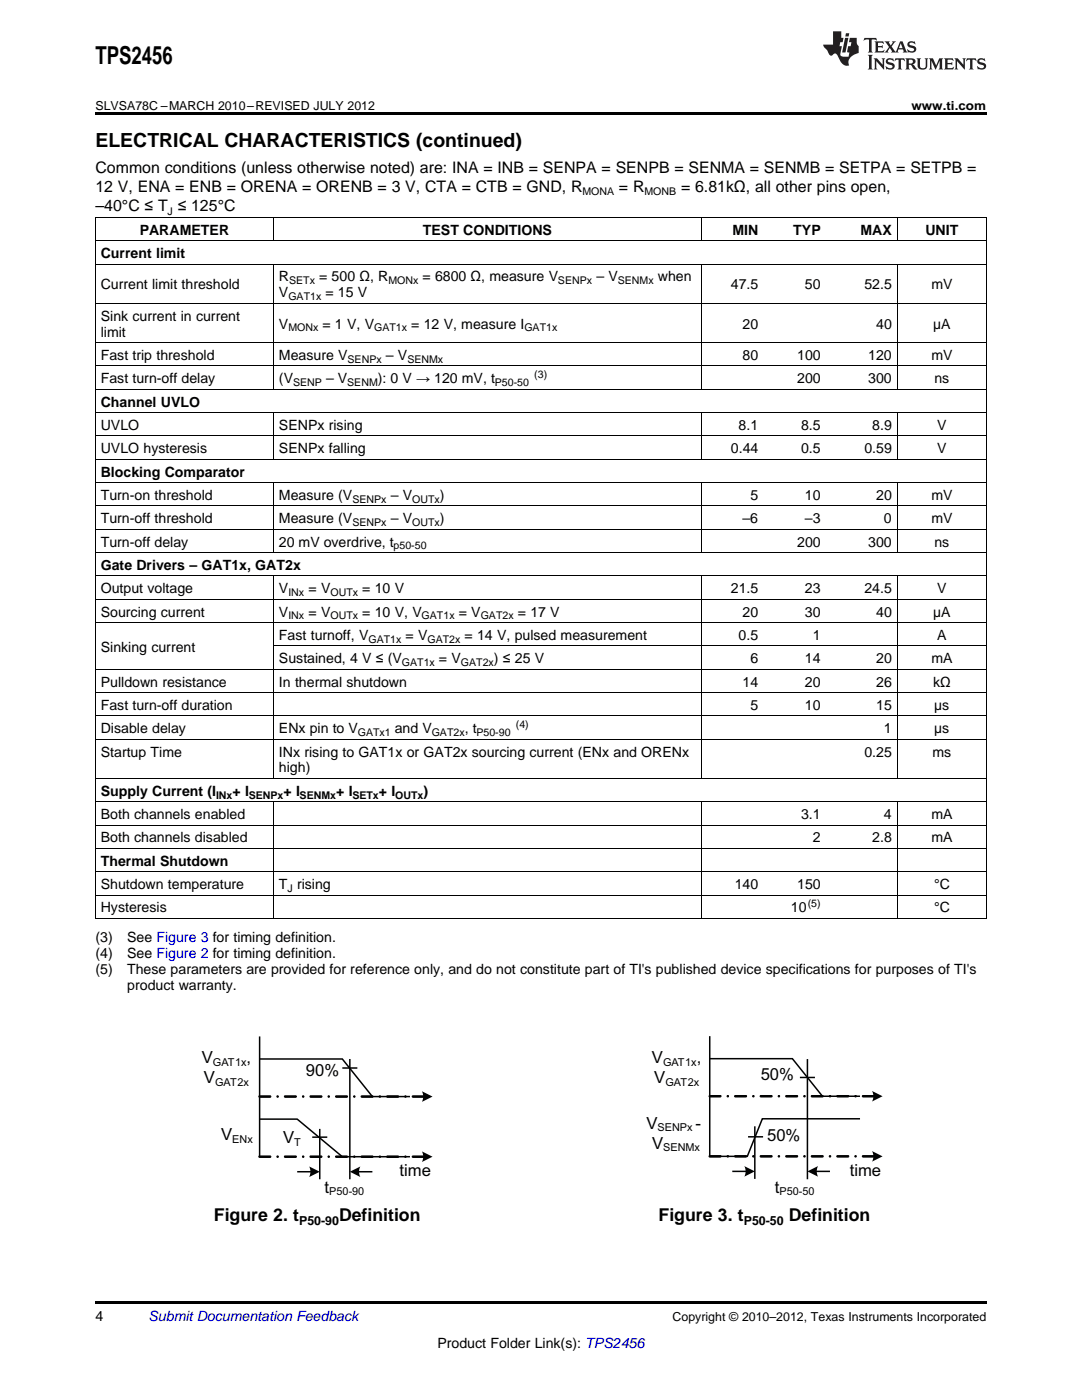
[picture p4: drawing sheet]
<svg xmlns="http://www.w3.org/2000/svg" width="216mm" height="279mm" viewBox="0 0 216 279" stroke-linecap="round" stroke-linejoin="round" font-family="sans-serif">
<path d="M51.8 206.8v24" fill="none" stroke="#010202" stroke-width=".3"/>
<path d="M51.7 230.7h2.3l.1 .1-.2 .2h-2.1l-.1-.1zM55.3 230.8a.15 .15 0 0 1 .2-.1 .15 .15 0 0 1 0 .2l-.2 .1zM56.8 230.7h2.3l.1 .1-.2 .2h-2.1l-.1-.1zM60.4 230.7a.15 .15 0 0 1 .2 .1 .15 .15 0 0 1 0 .2 .15 .15 0 0 1-.2-.1zM61.9 230.7h2.3l.1 .1-.2 .2h-2.1l-.1-.1zM65.5 230.7a.15 .15 0 0 1 .2 .1 .15 .15 0 0 1 0 .2 .15 .15 0 0 1-.2-.1zM67 230.8l2.3-.1 .1 .1-.2 .2h-2.1zM70.6 230.8a.15 .15 0 0 1 .2-.1 .15 .15 0 0 1 0 .2h-.2zM72.1 230.8l2.3-.1 .1 .1-.2 .2h-2.1zM75.7 230.8a.15 .15 0 0 1 .2-.1 .15 .15 0 0 1 0 .2h-.2zM77.2 230.8l2.3-.1 .1 .1-.2 .2h-2.1zM80.8 230.8a.15 .15 0 0 1 .2-.1 .15 .15 0 0 1 0 .2h-.2zM82.3 230.8l2.3-.1 .1 .1-.2 .2h-2.1z" fill-rule="evenodd" fill="#010202"/>
<g fill="none" stroke="#010202" stroke-width=".2">
<path d="M51.7 230.7h2.3l.1 .1-.2 .2h-2.1l-.1-.1zM55.3 230.8a.15 .15 0 0 1 .2-.1 .15 .15 0 0 1 0 .2l-.2 .1zM56.8 230.7h2.3l.1 .1-.2 .2h-2.1l-.1-.1zM60.4 230.7a.15 .15 0 0 1 .2 .1 .15 .15 0 0 1 0 .2 .15 .15 0 0 1-.2-.1zM61.9 230.7h2.3l.1 .1-.2 .2h-2.1l-.1-.1zM65.5 230.7a.15 .15 0 0 1 .2 .1 .15 .15 0 0 1 0 .2 .15 .15 0 0 1-.2-.1zM67 230.8l2.3-.1 .1 .1-.2 .2h-2.1zM70.6 230.8a.15 .15 0 0 1 .2-.1 .15 .15 0 0 1 0 .2h-.2zM72.1 230.8l2.3-.1 .1 .1-.2 .2h-2.1zM75.7 230.8a.15 .15 0 0 1 .2-.1 .15 .15 0 0 1 0 .2h-.2zM77.2 230.8l2.3-.1 .1 .1-.2 .2h-2.1zM80.8 230.8a.15 .15 0 0 1 .2-.1 .15 .15 0 0 1 0 .2h-.2z"/>
<path d="M82.3 230.8l2.3-.1 .1 .1-.2 .2h-2.1z"/>
</g>
<path d="M84.2 229.8l2.1 1-2.1 1.1a2.33 2.33 0 0 0 0-2.1z" fill-rule="evenodd" fill="#010202"/>
<path d="M51.8 211.3h16.5l6 7.5h7.5M51.8 223.3h7.5l9 7.5h13.5" fill="none" stroke="#010202" stroke-width=".3"/>
<path d="M51.7 218.8l2.3-.1 .1 .1-.2 .2h-2.1zM55.3 218.8a.15 .15 0 0 1 .2-.1 .15 .15 0 0 1 0 .2l-.2 .1zM56.8 218.8l2.3-.1 .1 .1-.2 .2h-2.1zM60.4 218.8a.15 .15 0 0 1 .2-.1 .15 .15 0 0 1 0 .2l-.2 .1zM61.9 218.8l2.3-.1 .1 .1-.2 .2h-2.1zM65.5 218.7a.15 .15 0 0 1 .2 .1 .15 .15 0 0 1 0 .2 .15 .15 0 0 1-.2-.1zM67 218.8l2.3-.1 .1 .1-.2 .2h-2.1zM70.6 218.8a.15 .15 0 0 1 .2-.1 .15 .15 0 0 1 0 .2h-.2zM72.1 218.8l2.3-.1 .1 .1-.2 .2h-2.1zM75.7 218.8a.15 .15 0 0 1 .2-.1 .15 .15 0 0 1 0 .2h-.2zM77.2 218.8l2.3-.1 .1 .1-.2 .2h-2.1zM80.8 218.8a.15 .15 0 0 1 .2-.1 .15 .15 0 0 1 0 .2h-.2zM82.3 218.8l2.3-.1 .1 .1-.2 .2h-2.1z" fill-rule="evenodd" fill="#010202"/>
<g fill="none" stroke="#010202" stroke-width=".2">
<path d="M51.7 218.8l2.3-.1 .1 .1-.2 .2h-2.1zM55.3 218.8a.15 .15 0 0 1 .2-.1 .15 .15 0 0 1 0 .2l-.2 .1zM56.8 218.8l2.3-.1 .1 .1-.2 .2h-2.1zM60.4 218.8a.15 .15 0 0 1 .2-.1 .15 .15 0 0 1 0 .2l-.2 .1zM61.9 218.8l2.3-.1 .1 .1-.2 .2h-2.1zM65.5 218.7a.15 .15 0 0 1 .2 .1 .15 .15 0 0 1 0 .2 .15 .15 0 0 1-.2-.1zM67 218.8l2.3-.1 .1 .1-.2 .2h-2.1zM70.6 218.8a.15 .15 0 0 1 .2-.1 .15 .15 0 0 1 0 .2h-.2zM72.1 218.8l2.3-.1 .1 .1-.2 .2h-2.1zM75.7 218.8a.15 .15 0 0 1 .2-.1 .15 .15 0 0 1 0 .2h-.2zM77.2 218.8l2.3-.1 .1 .1-.2 .2h-2.1zM80.8 218.8a.15 .15 0 0 1 .2-.1 .15 .15 0 0 1 0 .2h-.2z"/>
<path d="M82.3 218.8l2.3-.1 .1 .1-.2 .2h-2.1z"/>
</g>
<path d="M84.2 217.8l2.1 1-2.1 1.1a2.33 2.33 0 0 0 0-2.1z" fill-rule="evenodd" fill="#010202"/>
<path d="M68.3 213.1h3M69.8 211.3v24M59.3 233.8h2.9M62.3 226.9h3M63.8 225.3v10" fill="none" stroke="#010202" stroke-width=".3"/>
<path d="M61.7 232.8l2.1 1-2.1 1.1a2.33 2.33 0 0 0 0-2.1z" fill-rule="evenodd" fill="#010202"/>
<path d="M71.4 233.8h2.9" fill="none" stroke="#010202" stroke-width=".3"/>
<path d="M69.8 233.8l2.1-1-.2 .8v.5l.2 .8z" fill-rule="evenodd" fill="#010202"/>
<path d="M141.6 206.8v24" fill="none" stroke="#010202" stroke-width=".3"/>
<path d="M141.5 230.7l2.3-.1 .1 .2-2.3 .1zM145.1 230.7l.2-.1 .1 .2a.15 .15 0 0 1-.2 .1 .15 .15 0 0 1-.1-.2zM146.7 230.6h2.2l.1 .2-2.3 .1-.1-.1zM150.2 230.7l.2-.1v.3h-.2zM151.7 230.7l2.3-.1 .1 .2-2.3 .1zM155.4 230.6l.2 .2a.16 .16 0 0 1-.3 .1 .16 .16 0 0 1 .1-.3zM156.8 230.7l2.3-.1 .1 .2-2.3 .1zM160.4 230.7l.2-.1 .1 .2a.15 .15 0 0 1-.2 .1 .15 .15 0 0 1-.1-.2zM161.9 230.7l2.3-.1 .1 .2-2.3 .1zM165.6 230.6l.2 .2a.16 .16 0 0 1-.3 .1 .16 .16 0 0 1 .1-.3zM167 230.7l2.3-.1 .1 .2-2.3 .1zM170.6 230.7l.2-.1 .1 .2a.15 .15 0 0 1-.2 .1 .15 .15 0 0 1-.1-.2zM172.2 230.6h2.2l.1 .2-2.3 .1-.1-.1z" fill-rule="evenodd" fill="#010202"/>
<g fill="none" stroke="#010202" stroke-width=".2">
<path d="M141.5 230.7l2.3-.1 .1 .2-2.3 .1zM145.1 230.7l.2-.1 .1 .2a.15 .15 0 0 1-.2 .1 .15 .15 0 0 1-.1-.2zM146.7 230.6h2.2l.1 .2-2.3 .1-.1-.1zM150.2 230.7l.2-.1v.3h-.2zM151.7 230.7l2.3-.1 .1 .2-2.3 .1zM155.4 230.6l.2 .2a.16 .16 0 0 1-.3 .1 .16 .16 0 0 1 .1-.3zM156.8 230.7l2.3-.1 .1 .2-2.3 .1zM160.4 230.7l.2-.1 .1 .2a.15 .15 0 0 1-.2 .1 .15 .15 0 0 1-.1-.2zM161.9 230.7l2.3-.1 .1 .2-2.3 .1zM165.6 230.6l.2 .2a.16 .16 0 0 1-.3 .1 .16 .16 0 0 1 .1-.3zM167 230.7l2.3-.1 .1 .2-2.3 .1zM170.6 230.7l.2-.1 .1 .2a.15 .15 0 0 1-.2 .1 .15 .15 0 0 1-.1-.2z"/>
<path d="M172.2 230.6h2.2l.1 .2-2.3 .1-.1-.1z"/>
</g>
<path d="M174 229.7l2.1 1.1-2.1 1 .3-.8-.1-.8z" fill-rule="evenodd" fill="#010202"/>
<path d="M141.6 211.3h16.5l6 7.5h7.5M171.6 223.3h-19.5l-3 7.5h-7.5" fill="none" stroke="#010202" stroke-width=".3"/>
<path d="M141.6 218.6h2.2l.1 .2-2.3 .1-.1-.1zM145.2 218.6l.2 .2a.16 .16 0 0 1-.3 .1 .16 .16 0 0 1 .1-.3zM146.7 218.6h2.2l.1 .2-2.3 .1-.1-.1zM150.2 218.7l.2-.1v.3h-.2zM151.7 218.7l2.3-.1 .1 .2-2.3 .1zM155.4 218.6l.2 .2a.16 .16 0 0 1-.3 .1 .16 .16 0 0 1 .1-.3zM156.8 218.7l2.3-.1 .1 .2-2.3 .1zM160.5 218.6l.2 .2a.16 .16 0 0 1-.3 .1 .16 .16 0 0 1 .1-.3zM161.9 218.7l2.3-.1 .1 .2-2.3 .1zM165.6 218.6l.2 .2a.16 .16 0 0 1-.3 .1 .16 .16 0 0 1 .1-.3zM167 218.7l2.3-.1 .1 .2-2.3 .1zM170.6 218.7l.2-.1 .1 .2a.15 .15 0 0 1-.2 .1 .15 .15 0 0 1-.1-.2zM172.2 218.6h2.2l.1 .2-2.3 .1-.1-.1z" fill-rule="evenodd" fill="#010202"/>
<g fill="none" stroke="#010202" stroke-width=".2">
<path d="M141.6 218.6h2.2l.1 .2-2.3 .1-.1-.1zM145.2 218.6l.2 .2a.16 .16 0 0 1-.3 .1 .16 .16 0 0 1 .1-.3zM146.7 218.6h2.2l.1 .2-2.3 .1-.1-.1zM150.2 218.7l.2-.1v.3h-.2zM151.7 218.7l2.3-.1 .1 .2-2.3 .1zM155.4 218.6l.2 .2a.16 .16 0 0 1-.3 .1 .16 .16 0 0 1 .1-.3zM156.8 218.7l2.3-.1 .1 .2-2.3 .1zM160.5 218.6l.2 .2a.16 .16 0 0 1-.3 .1 .16 .16 0 0 1 .1-.3zM161.9 218.7l2.3-.1 .1 .2-2.3 .1zM165.6 218.6l.2 .2a.16 .16 0 0 1-.3 .1 .16 .16 0 0 1 .1-.3zM167 218.7l2.3-.1 .1 .2-2.3 .1zM170.6 218.7l.2-.1 .1 .2a.15 .15 0 0 1-.2 .1 .15 .15 0 0 1-.1-.2z"/>
<path d="M172.2 218.6h2.2l.1 .2-2.3 .1-.1-.1z"/>
</g>
<path d="M174 217.7l2.1 1.1-2.1 1 .3-.7-.1-.9z" fill-rule="evenodd" fill="#010202"/>
<path d="M159.6 215h3M161.1 211.4v23.9M146.1 233.8h2.9M149.3 226.9h3M150.6 224.8v10.5" fill="none" stroke="#010202" stroke-width=".3"/>
<path d="M148.5 232.7l2.1 1.1-2.1 1 .3-.8-.1-.8z" fill-rule="evenodd" fill="#010202"/>
<path d="M162.7 233.8h2.9" fill="none" stroke="#010202" stroke-width=".3"/>
<path d="M161.1 233.8l2.1-1.1a2.33 2.33 0 0 0 0 2.1z" fill-rule="evenodd" fill="#010202"/>
<g fill="#231f20">
<path d="M172.5 7.6l-.1 .5 .4-.2h.6v.1v2.1l-.2 .4h.9l-.2-.4v-2.1l.1-.1h.5l.5 .2-.2-.5zM174.5 8.3l.2 .3v1.5l-.2 .4h1.8l.2-.6a1.04 1.04 0 0 1-1.3 .2v-.7h.6l.3 .2v-.6l-.3 .2h-.6v-.6l.8-.1 .4 .3-.2-.5zM176.5 8.3l.9 1.1-.9 1.1h.8l-.2-.2 .4-.7 .5 .7-.2 .2h1.5l-.2-.2 .2-.4h.9l.1 .4-.2 .2h1l-.3-.3-.7-1.9h-.5l-.9 2-.8-1 .9-1h-.8l.1 .3-.4 .5-.3-.6 .1-.2zM179.7 8.6l.4 1h-.7zM181.3 8.4a.63 .63 0 0 0-.2 .7 .63 .63 0 0 0 .6 .4l.6 .2 .1 .2a.75 .75 0 0 1-.7 .4 .75 .75 0 0 1-.6-.5l.1 .7 .1-.1a1.11 1.11 0 0 0 1.5-.6 1.13 1.13 0 0 0-1.2-.8l-.1-.4a1.04 1.04 0 0 1 1.2 .2l-.2-.5-.2 .1-.4-.2zM173.2 10.9l.2 .4v2.2l-.2 .4h1l-.3-.4v-2.2l.3-.4zM174.3 11.6l.3 .4v1.5l-.3 .4h.8l-.2-.4v-1.3l1.5 1.7v-1.9l.2-.4h-.7l.2 .4v.9l-1.1-1.3zM177 11.8a.62 .62 0 0 0-.2 .7 .62 .62 0 0 0 .6 .4l.6 .1 .1 .3a.76 .76 0 0 1-.7 .3 .76 .76 0 0 1-.7-.4l.2 .7 .1-.1a1.11 1.11 0 0 0 1.5-.6 1.13 1.13 0 0 0-1.2-.8l-.1-.4a1.04 1.04 0 0 1 1.2 .2l-.2-.6-.2 .1-.5-.1zM178.7 11.6l-.2 .6a.61 .61 0 0 1 .8-.3v1.6l-.2 .4h.9l-.2-.4v-1.6a.63 .63 0 0 1 .7 .3l-.1-.6zM180.6 11.6l.3 .4v1.5l-.3 .4h1l-.2-.2-.1-.8 .6 .2a.76 .76 0 0 0 1.2 .7l-1-1a.58 .58 0 0 0 .6-.5 .58 .58 0 0 0-.5-.6zM181.4 11.9h.1a.45 .45 0 0 1 .5 .1 .45 .45 0 0 1 .1 .5l-.8 .2zM182.9 11.6l.2 .2a2.17 2.17 0 0 0 .3 1.9 .99 .99 0 0 0 1.6-.6v-1.1l.2-.4h-.7l.2 .2a1.92 1.92 0 0 1-.2 1.8 .6 .6 0 0 1-.9-.5v-1.1l.2-.4zM185.4 11.6l.2 .4v1.5l-.2 .4h.7l-.2-.4v-1.4l.8 1.8 .8-1.8v1.4l-.2 .4h.9l-.2-.4v-1.5l.2-.4h-.8l-.6 1.5-.6-1.5zM188.4 11.6l.2 .4v1.5l-.2 .4h1.8l.1-.6a1.04 1.04 0 0 1-1.2 .1v-.6h.5l.4 .2v-.6l-.4 .2h-.5v-.7h.8l.3 .3-.1-.6zM190.5 11.6l.2 .4v1.5l-.2 .4h.7l-.2-.4v-1.3l1.5 1.7v-1.9l.2-.4h-.7l.2 .4v.9l-1.1-1.3zM192.9 11.6l-.1 .6a.61 .61 0 0 1 .7-.3l.1 1.6-.3 .4h1l-.3-.4 .1-1.6a.63 .63 0 0 1 .7 .3l-.1-.6zM195.2 11.8a.62 .62 0 0 0-.2 .7 .62 .62 0 0 0 .6 .4l.6 .1 .1 .3a.76 .76 0 0 1-.7 .3 .76 .76 0 0 1-.6-.4l.1 .7 .1-.1a1.11 1.11 0 0 0 1.6-.6 1.13 1.13 0 0 0-1.3-.8l-.1-.4a1.04 1.04 0 0 1 1.2 .2l-.1-.6-.2 .1-.5-.1z"/>
<path d="M166.2 6.3v2.6h-1.9v.4l.8 .9a.91 .91 0 0 0 1 .8 .56 .56 0 0 1 .5-.3 .56 .56 0 0 1 .5 .3l.4 .8a1.53 1.53 0 0 0 1.9 1.2 1.54 1.54 0 0 1 1-2.1l.9-.3v-1.4a1.52 1.52 0 0 1-.4-1.6h-1.3l-.2 .8h.5l-.2 .8h-.5l-.1 1v.2l.4 .1-.2 .8a1.93 1.93 0 0 1-1.6-.3l.3-1.8h-.5l.2-.8h.4l.2-.8h-.4v-1.3zM168.6 7.6l-.6 2.9h.7l.6-2.9zM168.8 6.6l-.1 .7h.6l.2-.7z"/>
</g>
<path d="M19 22.5h177.8v.5h-177.8zM19 259.7h177.8v.5h-177.8z" fill="#000"/>
<g fill="none" stroke="#000" stroke-width=".2">
<path d="M19 52.7h177.8M19 48.1h177.8M19 43.4h177.8M19.1 43.5v139.9M54.6 43.5v4.6M54.6 52.8v25M139.9 43.5v4.6M139.9 52.8v25M179 43.5v4.6M179 52.8v25M196.8 43.5v139.9M19 77.7h177.8"/>
<path d="M19 73h177.8M19 68.4h177.8M19 60.6h177.8M19 96.3h177.8M19 91.7h177.8M19 87h177.8M19 82.4h177.8M54.6 82.4v9.3M54.6 96.4v13.9M139.9 82.4v9.3M139.9 96.4v13.9M179 82.4v9.3"/>
<path d="M179 96.4v13.9M19 119.6h177.8M19 115h177.8M19 110.3h177.8M19 105.6h177.8M19 101h177.8M54.6 115v40.4M139.9 115v40.4M179 115v40.4M19 138.2h177.8M19 133.6h177.8M19 124.3h177.8"/>
<path d="M54.6 128.9h142.2M19 155.4h177.8M19 147.5h177.8M19 142.9h177.8M19 178.7h177.8M19 174h177.8M19 169.4h177.8M19 164.7h177.8M19 160h177.8M54.6 160.1v23.3M139.9 160.1v23.3M179 160.1v23.3"/>
<path d="M19 183.3h177.8"/>
</g>
<text font-size="4.9" x="19" y="12.8">TPS2456</text>
<text font-size="3.9" x="19" y="29.3">ELECTRICAL CHARACTERISTICS (continued)</text>
<g font-size="3.5">
<text x="42.7" y="243.8">Figure 2. t</text>
<text x="67.7" y="243.8">Definition</text>
<text x="131.4" y="243.8">Figure 3. t</text>
<text x="157.4" y="243.8">Definition</text>
</g>
<g font-size="3.3" fill="#010202">
<text x="40.3" y="212.2">V</text>
<text x="49.2" y="212.2">,</text>
<text x="61.1" y="214.8">90%</text>
<text x="130.1" y="212.2">V</text>
<text x="139" y="212.2">,</text>
<text x="151.8" y="215.5">50%</text>
<text x="40.7" y="216.2">V</text>
<text x="130.5" y="216.2">V</text>
<text x="44.1" y="227.5">V</text>
<text x="129" y="225.3">V</text>
<text x="138.8" y="225.3">-</text>
<text x="153.1" y="227.7">50%</text>
<text x="56.5" y="228.1">V</text>
<text x="130.1" y="229.3">V</text>
<text x="64.8" y="238">t</text>
<text x="79.7" y="234.7">time</text>
<text x="154.6" y="238">t</text>
<text x="169.6" y="234.7">time</text>
</g>
<g font-size="3.2">
<text x="19" y="34.4">Common conditions (unless otherwise noted) are: INA = INB = SENPA = SENPB = SENMA = SENMB = SETPA = SETPB =</text>
<text x="19" y="38.3">12 V, ENA = ENB = ORENA = ORENB = 3 V, CTA = CTB = GND, R</text>
<text x="123.5" y="38.3">= R</text>
<text x="135.9" y="38.3">= 6.81kΩ, all other pins open,</text>
<text x="19" y="42.2">–40°C ≤ T ≤ 125°C</text>
</g>
<g font-size="2.8">
<text x="27.9" y="46.8">PARAMETER</text>
<text x="84.4" y="46.8">TEST CONDITIONS</text>
<text x="146.2" y="46.8">MIN</text>
<text x="158.3" y="46.8">TYP</text>
<text x="171.7" y="46.8">MAX</text>
<text x="184.6" y="46.8">UNIT</text>
<text x="20.1" y="51.5">Current limit</text>
<text x="20.1" y="57.7">Current limit threshold</text>
<text x="55.7" y="56.2">R</text>
<text x="55.7" y="59.3">V</text>
<text x="63.7" y="56.2">= 500 Ω, R</text>
<text x="64.9" y="59.3">= 15 V</text>
<text x="84.3" y="56.2">= 6800 Ω, measure V</text>
<text x="119" y="56.2">– V</text>
<text x="131.3" y="56.2">when</text>
<text x="145.8" y="57.7">47.5</text>
<text x="160.6" y="57.7">50</text>
<text x="172.5" y="57.7">52.5</text>
<text x="185.8" y="57.7">mV</text>
<text x="20.1" y="64">Sink current in current</text>
<text x="55.7" y="65.6">V</text>
<text x="64.3" y="65.6">= 1 V, V</text>
<text x="82.1" y="65.6">= 12 V, measure I</text>
<text x="148.2" y="65.6">20</text>
<text x="174.8" y="65.6">40</text>
<text x="186.2" y="65.6">µA</text>
<text x="20.1" y="67.2">limit</text>
<text x="20.1" y="71.8">Fast trip threshold</text>
<text x="55.7" y="71.8">Measure V</text>
<text x="77" y="71.8">– V</text>
<text x="148.2" y="71.8">80</text>
<text x="159.1" y="71.8">100</text>
<text x="173.2" y="71.8">120</text>
<text x="185.8" y="71.8">mV</text>
<text x="20.1" y="76.5">Fast turn-off delay</text>
<text x="55.7" y="76.5">(V</text>
<text x="65.1" y="76.5">– V</text>
<text x="75.4" y="76.5">): 0 V → 120 mV, t</text>
<text x="159.1" y="76.5">200</text>
<text x="173.2" y="76.5">300</text>
<text x="186.4" y="76.5">ns</text>
<text x="20.1" y="81.1">Channel UVLO</text>
<text x="20.1" y="85.8">UVLO</text>
<text x="55.7" y="85.8">SENPx rising</text>
<text x="147.4" y="85.8">8.1</text>
<text x="159.8" y="85.8">8.5</text>
<text x="174.1" y="85.8">8.9</text>
<text x="187" y="85.8">V</text>
<text x="20.1" y="90.5">UVLO hysteresis</text>
<text x="20.1" y="95.1">Blocking Comparator</text>
<text x="55.7" y="90.5">SENPx falling</text>
<text x="145.8" y="90.5">0.44</text>
<text x="159.8" y="90.5">0.5</text>
<text x="172.5" y="90.5">0.59</text>
<text x="187" y="90.5">V</text>
<text x="20.1" y="99.8">Turn-on threshold</text>
<text x="55.7" y="99.8">Measure (V</text>
<text x="78" y="99.8">– V</text>
<text x="87.8" y="99.8">)</text>
<text x="149.8" y="99.8">5</text>
<text x="160.6" y="99.8">10</text>
<text x="174.8" y="99.8">20</text>
<text x="185.8" y="99.8">mV</text>
<text x="20.1" y="104.4">Turn-off threshold</text>
<text x="55.7" y="104.4">Measure (V</text>
<text x="78" y="104.4">– V</text>
<text x="87.8" y="104.4">)</text>
<text x="148.2" y="104.4">–6</text>
<text x="160.6" y="104.4">–3</text>
<text x="176.4" y="104.4">0</text>
<text x="185.8" y="104.4">mV</text>
<text x="20.1" y="109.1">Turn-off delay</text>
<text x="20.1" y="113.7">Gate Drivers – GAT1x, GAT2x</text>
<text x="55.7" y="109.1">20 mV overdrive, t</text>
<text x="159.1" y="109.1">200</text>
<text x="173.2" y="109.1">300</text>
<text x="186.4" y="109.1">ns</text>
<text x="20.1" y="118.4">Output voltage</text>
<text x="55.7" y="118.4">V</text>
<text x="61.6" y="118.4">= V</text>
<text x="72.3" y="118.4">= 10 V</text>
<text x="145.8" y="118.4">21.5</text>
<text x="160.6" y="118.4">23</text>
<text x="172.5" y="118.4">24.5</text>
<text x="187" y="118.4">V</text>
<text x="20.1" y="123">Sourcing current</text>
<text x="55.7" y="123">V</text>
<text x="61.6" y="123">= V</text>
<text x="72.3" y="123">= 10 V, V</text>
<text x="91.5" y="123">= V</text>
<text x="103.3" y="123">= 17 V</text>
<text x="148.2" y="123">20</text>
<text x="160.6" y="123">30</text>
<text x="174.8" y="123">40</text>
<text x="186.2" y="123">µA</text>
<text x="20.1" y="130">Sinking current</text>
<text x="55.7" y="127.7">Fast turnoff, V</text>
<text x="80.9" y="127.7">= V</text>
<text x="92.7" y="127.7">= 14 V, pulsed measurement</text>
<text x="147.4" y="127.7">0.5</text>
<text x="162.2" y="127.7">1</text>
<text x="187" y="127.7">A</text>
<text x="20.1" y="137">Pulldown resistance</text>
<text x="55.7" y="132.4">Sustained, 4 V ≤ (V</text>
<text x="55.7" y="137">In thermal shutdown</text>
<text x="87.6" y="132.4">= V</text>
<text x="98.6" y="132.4">) ≤ 25 V</text>
<text x="148.2" y="137">14</text>
<text x="149.8" y="132.4">6</text>
<text x="160.6" y="132.4">14</text>
<text x="160.6" y="137">20</text>
<text x="174.8" y="132.4">20</text>
<text x="174.8" y="137">26</text>
<text x="185.8" y="132.4">mA</text>
<text x="186.2" y="137">kΩ</text>
<text x="20.1" y="141.7">Fast turn-off duration</text>
<text x="149.8" y="141.7">5</text>
<text x="160.6" y="141.7">10</text>
<text x="174.8" y="141.7">15</text>
<text x="186.4" y="141.7">µs</text>
<text x="20.1" y="146.3">Disable delay</text>
<text x="55.7" y="146.3">ENx pin to V</text>
<text x="78.8" y="146.3">and V</text>
<text x="92.7" y="146.3">, t</text>
<text x="176.4" y="146.3">1</text>
<text x="186.4" y="146.3">µs</text>
<text x="20.1" y="151">Startup Time</text>
<text x="55.7" y="151">INx rising to GAT1x or GAT2x sourcing current (ENx and ORENx</text>
<text x="55.7" y="154.2">high)</text>
<text x="172.5" y="151">0.25</text>
<text x="186.1" y="151">ms</text>
<text x="20.1" y="158.8">Supply Current (I</text>
<text x="46.4" y="158.8">+ I</text>
<text x="56.6" y="158.8">+ I</text>
<text x="67.1" y="158.8">+ I</text>
<text x="75.6" y="158.8">+ I</text>
<text x="84.5" y="158.8">)</text>
<text x="20.1" y="163.5">Both channels enabled</text>
<text x="159.8" y="163.5">3.1</text>
<text x="176.4" y="163.5">4</text>
<text x="185.8" y="163.5">mA</text>
<text x="20.1" y="168.1">Both channels disabled</text>
<text x="20.1" y="172.8">Thermal Shutdown</text>
<text x="162.2" y="168.1">2</text>
<text x="174.1" y="168.1">2.8</text>
<text x="185.8" y="168.1">mA</text>
<text x="20.1" y="177.4">Shutdown temperature</text>
<text x="55.7" y="177.4">T rising</text>
<text x="146.6" y="177.4">140</text>
<text x="159.1" y="177.4">150</text>
<text x="186.4" y="177.4">°C</text>
<text x="20.1" y="182.1">Hysteresis</text>
<text x="157.8" y="182.1">10</text>
<text x="186.4" y="182.1">°C</text>
<text x="19" y="188">(3)</text>
<text x="19" y="191.1">(4)</text>
<text x="25.4" y="188">See Figure 3 for timing definition.</text>
<text x="25.4" y="191.1">See Figure 2 for timing definition.</text>
<text x="19" y="194.3">(5)</text>
<text x="25.4" y="194.3">These parameters are provided for reference only, and do not constitute part of TI's published device specifications for purposes of TI's</text>
<text x="25.4" y="197.5">product warranty.</text>
<text x="19" y="263.6">4</text>
<text x="87.3" y="269">Product Folder Link(s): TPS2456</text>
</g>
<text font-size="2.8" fill="#0000c8" x="29.6" y="263.6">Submit Documentation Feedback</text>
<g font-size="2.5">
<text x="19" y="21.9">SLVSA78C –MARCH 2010–REVISED JULY 2012</text>
<text x="181.9" y="21.9">www.ti.com</text>
<text x="59.7" y="244.5">P50-90</text>
<text x="148.4" y="244.5">P50-50</text>
<text x="134.2" y="263.6">Copyright © 2010–2012, Texas Instruments Incorporated</text>
</g>
<g font-size="2.2" fill="#010202">
<text x="42.5" y="212.7">GAT1x</text>
<text x="132.3" y="212.7">GAT1x</text>
<text x="42.9" y="216.7">GAT2x</text>
<text x="132.8" y="216.7">GAT2x</text>
<text x="131.2" y="225.7">SENPx</text>
<text x="46.4" y="228">ENx</text>
<text x="58.7" y="228.6">T</text>
<text x="132.3" y="229.7">SENMx</text>
<text x="65.7" y="238.5">P50-90</text>
<text x="155.5" y="238.5">P50-50</text>
</g>
<g font-size="2.1">
<text x="116.2" y="38.9">MONA</text>
<text x="128.6" y="38.9">MONB</text>
<text x="33.4" y="42.8">J</text>
<text x="57.5" y="59.9">GAT1x</text>
<text x="57.7" y="56.7">SETx</text>
<text x="77.5" y="56.7">MONx</text>
<text x="111.3" y="56.7">SENPx</text>
<text x="123.3" y="56.7">SENMx</text>
<text x="57.5" y="66.1">MONx</text>
<text x="74.6" y="66.1">GAT1x</text>
<text x="104.6" y="66.1">GAT1x</text>
<text x="58.5" y="77">SENP</text>
<text x="69.3" y="77">SENM</text>
<text x="69.4" y="72.4">SENPx</text>
<text x="81.3" y="72.4">SENMx</text>
<text x="98.7" y="77">P50-50</text>
<text x="106.6" y="75.4">(3)</text>
<text x="70.3" y="100.3">SENPx</text>
<text x="82.2" y="100.3">OUTx</text>
<text x="70.3" y="105">SENPx</text>
<text x="82.2" y="105">OUTx</text>
<text x="78.5" y="109.6">p50-50</text>
<text x="57.5" y="119">INx</text>
<text x="65.9" y="119">OUTx</text>
<text x="57.5" y="123.6">INx</text>
<text x="65.9" y="123.6">OUTx</text>
<text x="84.1" y="123.6">GAT1x</text>
<text x="95.9" y="123.6">GAT2x</text>
<text x="73.5" y="128.3">GAT1x</text>
<text x="85.3" y="128.3">GAT2x</text>
<text x="80.2" y="132.9">GAT1x</text>
<text x="92" y="132.9">GAT2x</text>
<text x="71.4" y="146.9">GATx1</text>
<text x="86.1" y="146.9">GAT2x</text>
<text x="95.1" y="146.9">P50-90</text>
<text x="102.9" y="145.2">(4)</text>
<text x="43.1" y="159.4">INx</text>
<text x="49.6" y="159.4">SENPx</text>
<text x="59.8" y="159.4">SENMx</text>
<text x="70.3" y="159.4">SETx</text>
<text x="78.8" y="159.4">OUTx</text>
<text x="57.4" y="178">J</text>
<text x="161.2" y="181">(5)</text>
</g>
</svg>
